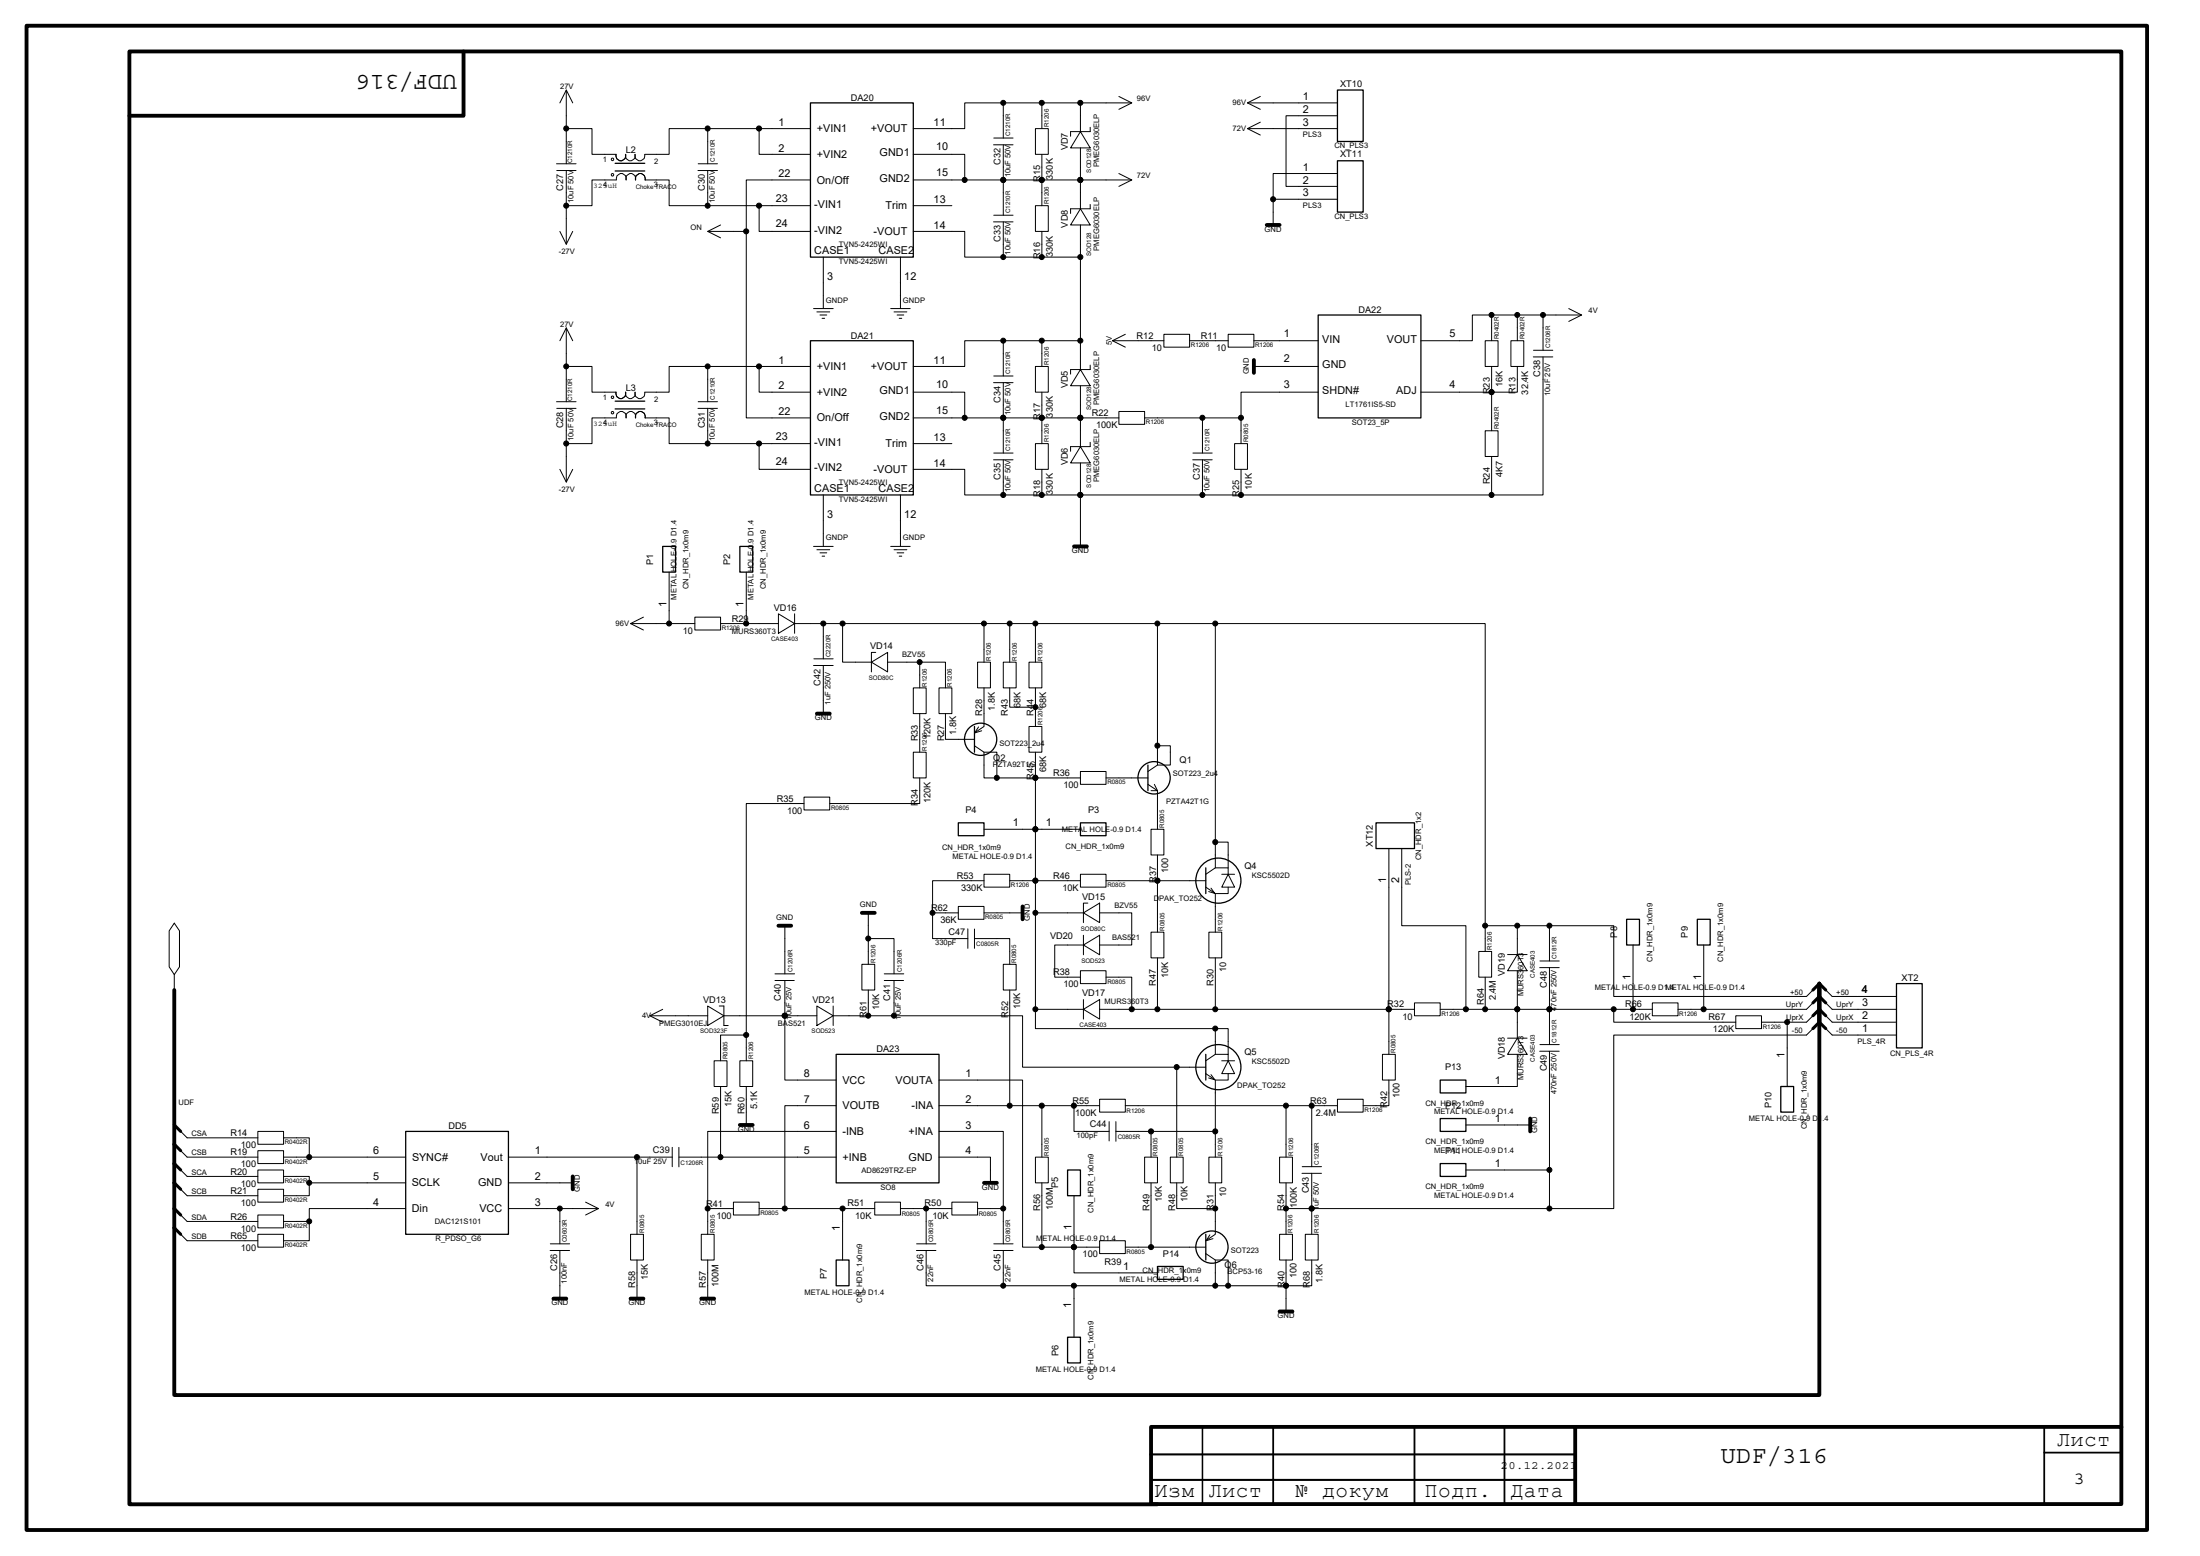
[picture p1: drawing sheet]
<svg xmlns="http://www.w3.org/2000/svg" width="420mm" height="297mm" viewBox="0 0 420 297" stroke-linecap="round" stroke-linejoin="round" font-family="sans-serif">
<g fill="none" stroke="#000" stroke-width=".19">
<path d="M106.9 19.6l1.3-2.4 1.2 2.4M108.2 17.2v7.4h4.9v4.9h4.6M191.6 19.6v6.8M199 19.6v5M206.3 19.6v5.5M213.7 18.4l2.4 1.2-2.4 1.3M216.1 19.6h-31.9v5h-9.8M238.2 19.6h17.2M240.7 18.4l-2.5 1.2 2.5 1.3M106.3 31.3h3.7M106.3 32.6h3.7M108.2 24.6v6.7"/>
<path d="M108.2 32.6v14M117.6 29.5a.97 .97 0 0 0 1 1.2 .97 .97 0 0 0 .9-1.2M117.7 34.4h-4.6v4.9h-4.9M117.7 34.4a.98 .98 0 0 1 1-1.3 .98 .98 0 0 1 .9 1.3M119.5 29.5a.97 .97 0 0 0 .9 1.2 .97 .97 0 0 0 .9-1.2M119.5 34.4a.97 .97 0 0 1 1-1.3 .97 .97 0 0 1 .9 1.3M121.3 29.5a.98 .98 0 0 0 .9 1.2 .98 .98 0 0 0 .9-1.2M121.4 34.4a.97 .97 0 0 1 .9-1.3 .97 .97 0 0 1 .9 1.3M123.2 34.4h4.6v4.9h27M133.3 32.6h3.7M133.3 31.3h3.7M135.2 24.6v6.7"/>
<path d="M135.2 32.6v6.7M145 24.6v4.9h9.8M145 39.3v4.9h9.8M154.8 34.4h-12.3v45.4h12.3M154.8 24.6h-27v4.9h-4.6M174.4 29.5h9.8v4.9M174.4 34.4h41.7M174.4 39.3h7.4M189.7 27.6h3.8M189.8 26.4h3.7M191.6 27.6v13.5M197.7 24.6h2.5v4.9h-2.5z"/>
<path d="M197.7 39.3h2.5v4.9h-2.5zM199 29.5v9.8M206.3 28.2v11.7M206.3 25.1l1.9 3.1h-3.7zM206.3 39.9l1.9 3h-3.7zM208.2 24.3v.8h-3.7v.9M208.2 39v.9h-3.7v.8M213.7 33.1l2.4 1.3-2.4 1.2M238.2 24.6h17.2M240.7 23.3l-2.5 1.3 2.5 1.2M243.2 38h12.2M255.4 22.1h-9.8v13.5h9.8"/>
<path d="M255.4 33.1h-12.2v9.8M106.9 44.2l1.3 2.4 1.2-2.4M135.2 44.2h7.3M137.6 42.9l-2.4 1.3 2.4 1.2M155.4 58.9h3.7M156 59.5h2.5M157.2 49.1v9.8M170.1 58.9h3.7M170.7 59.5h2.5M172 49.1v9.8M174.4 44.2h9.8v4.9h22.1M189.7 42.4h3.8"/>
<path d="M189.8 41.1h3.7M191.6 42.4v6.7M199 44.2v4.9M206.3 42.9v27.6M299.6 58.9l2.5 1.2-2.5 1.3M106.3 76.7h3.7M106.3 78h3.7M106.9 65l1.3-2.4 1.2 2.4M108.2 62.6v7.4h4.9v4.9h4.6M108.2 70v6.7M108.2 78v14M117.6 74.9a.97 .97 0 0 0 1 1.2 .97 .97 0 0 0 .9-1.2"/>
<path d="M117.7 79.8h-4.6v4.9h-4.9M117.7 79.8a.98 .98 0 0 1 1-1.3 .98 .98 0 0 1 .9 1.3M119.5 74.9a.97 .97 0 0 0 .9 1.2 .97 .97 0 0 0 .9-1.2M119.5 79.8a.97 .97 0 0 1 1-1.3 .97 .97 0 0 1 .9 1.3M121.3 74.9a.98 .98 0 0 0 .9 1.2 .98 .98 0 0 0 .9-1.2M121.4 79.8a.97 .97 0 0 1 .9-1.3 .97 .97 0 0 1 .9 1.3M123.2 79.8h4.6v4.9h27M133.3 78h3.7M133.3 76.7h3.7M135.2 70v6.7M135.2 78v6.7M145 70v4.9h9.8"/>
<path d="M154.8 70h-27v4.9h-4.6M156.6 60.1h1.3M157 60.8h.5M171.3 60.1h1.3M171.7 60.8h.5M174.4 74.9h9.8v4.9M174.4 79.8h39.3M189.7 73h3.8M189.8 71.8h3.7M191.6 73v13.5M191.6 65v6.8M197.7 70h2.5v4.9h-2.5z"/>
<path d="M199 74.9v9.8M199 65v5M206.3 73.6v11.7M206.3 65h-22.1v5h-9.8M206.3 70.5l1.9 3.1h-3.7zM208.2 69.7v.8h-3.7v.9M212.5 65h9.8M213.7 78.5h4.9v2.5h-4.9zM214.9 63.8l-2.4 1.2 2.4 1.3M222.3 63.8h4.9v2.5h-4.9zM227.2 65h7.4M229.6 79.8v6.7"/>
<path d="M234.6 63.8h4.9v2.5h-4.9zM237 79.8h-18.4M239.5 70h12.2M239.5 65h12.2M251.7 74.9h-14.7v9.8M283.6 65h2.5v5h-2.5zM284.9 70v12.2M284.9 60.1v4.9M288.6 65h2.4v5h-2.4zM289.8 70v4.9h-18.4M289.8 60.1v4.9M292.8 68.1h3.8"/>
<path d="M292.9 66.9h3.7M294.7 68.1v26.4h-110.5v-4.9h-9.8M294.7 60.1v6.8M302.1 60.1h-20.9v4.9h-9.8M106.9 89.6l1.3 2.4 1.2-2.4M145 84.7v4.9h9.8M157.2 94.5v9.8M172 94.5v9.8M174.4 84.7h7.4M189.7 87.8h3.8M189.8 86.5h3.7M191.6 87.8v6.7"/>
<path d="M197.7 84.7h2.5v4.9h-2.5zM199 89.6v4.9M206.3 88.4v15.9M206.3 85.3l1.9 3.1h-3.7zM208.2 84.4v.9h-3.7v.8M227.8 87.8h3.7M227.8 86.5h3.7M229.6 87.8v6.7M235.8 84.7h2.4v4.9h-2.4zM237 89.6v4.9M283.6 82.2h2.5v4.9h-2.5zM284.9 87.1v7.4"/>
<path d="M120.4 119h12.3M122.9 117.8l-2.5 1.2 2.5 1.3M127.8 109.2v9.8M132.7 117.8h4.9v2.5h-4.9zM137.6 119h11.1M142.5 109.2v9.8M148.7 117.2l3.1 1.8-3.1 1.9zM151.8 119h131.8v62.6M151.8 117.2v3.7M155.4 104.3h3.7M156 104.9h2.5M156.6 105.5h1.3"/>
<path d="M157 106.2h.5M157.2 119v6.8M160.9 119v7.4h5.5M170.1 104.3h3.7M170.7 104.9h2.5M171.3 105.5h1.3M171.7 106.2h.5M187.9 119v7.4M192.8 119v7.4M197.7 119v7.4M221.1 119v27l-1.9 1.3M232.1 119v46.7l-1.8 1.2"/>
<path d="M155.4 127h3.7M155.4 125.8h3.7M157.2 127v9.2M166.4 126.4l3.1-1.9v3.8zM167.2 124.5h-.8v3.8M169.5 126.4h11.1v4.9M174.4 131.3h2.5v4.9h-2.5zM175.7 126.4v4.9M175.7 136.2v7.4M179.3 131.3h2.5v4.9h-2.5zM180.6 136.2v4.9h5.5M186.7 126.4h2.5v4.9h-2.5z"/>
<path d="M186.9 138.8l-.8 1.1 1.4-.4M187.9 131.3v7.4l-1.8 1.2M191.6 126.4h2.5v4.9h-2.5zM192.8 131.3v3.7h4.9M196.5 126.4h2.5v4.9h-2.5zM196.5 138.7h2.5v4.9h-2.5zM197.7 131.3v7.4M153.6 152.2h4.9v2.4h-4.9zM153.6 153.4h-11.1v49.1M174.4 143.6h2.5v4.9h-2.5zM175.7 148.5v4.9h-17.2M186.1 142.4l1.8 1.2v4.9h18.4"/>
<path d="M187.9 143.6h2.5v4.9M187.9 158.3h18.4M197.7 143.6v52.8h36.9v4.9M206.3 147.3h4.9v2.4h-4.9zM211.2 148.5h8M219.2 149.7l1.9 1.2v7.4M219.8 158.3h2.5v4.9h-2.5zM220.5 149.7l.6 1.2h-1.3M221.1 142.4h2.4v1.2v2.4h-2.4M33.3 176.2l1 1.5v6.9l-1 1.5-1-1.5v-6.9zM149.9 176.7v9.2M165.8 174.3v9.8"/>
<path d="M165.8 179.2h4.9v6.7M178.1 174.3h4.9M183 173h4.9v2.5h-4.9zM184.8 177.3v3.7M186.1 179.2h6.7v4.9M186.1 177.4v3.6M187.9 168.1h-9.8v11.1h6.7M187.9 166.9h4.9v2.5h-4.9zM187.9 174.3h7.4M192.8 168.1h13.5M206.3 166.9h4.9v2.5h-4.9zM206.9 174.3h-9.2"/>
<path d="M206.9 178.5v3.8M206.9 174.3l3.1-1.9v3.7zM207.8 172.4h-.9v3.7M210 174.3h6.1v6.1h-6.1M211.2 168.1h19.1M219.8 177.9h2.5v5h-2.5zM221.1 163.2v14.7M230.3 169.4l1.8 1.2v7.3M230.9 177.9h2.4v5h-2.4zM231.3 169.5l.7 1-1.2-.3M232.1 165.7h2.5v1.2M232.1 160.8h2.5v4.9"/>
<path d="M233.3 166.9h2.5M234.6 169.4v1.2h-2.5M234.6 166.9l1.2 2.5h-2.5zM265.2 162v39.3M267.7 162v14.7h12.3v16M283.6 176.7h24.6v13.5h36.8l1.2-1.2M289.8 176.7v5.5M295.9 176.7v6.8M33.3 186.1v2.9M124.1 193.9h11.1M126.6 192.7l-2.5 1.2 2.5 1.2M135.2 192l3 1.9-3 1.9z"/>
<path d="M137.4 192h.8v3.8h.9M138.2 193.9h17.8M142.5 197.6h-4.9v4.9M148 185.9h3.8M148 187.2h3.7M149.9 187.2v19h9.8M156 192l3.1 1.9-3.1 1.9zM159.1 193.9h36.2v9.8h35M159.1 192v3.8M164.6 184.1h2.5v4.9h-2.5zM165.8 189v4.9M168.9 185.9h3.7"/>
<path d="M168.9 187.2h3.7M170.7 187.2v6.7M191.6 184.1h2.5v4.9h-2.5zM192.8 189v22.1M197.7 192.7h9.2M206.3 185.3h4.9v2.5h-4.9zM206.9 180.4h-5.5v6.1h4.9M206.9 190.8v3.7M206.9 180.4l3.1-1.9v3.8zM206.9 192.7l3.1-1.9v3.7zM210 192.7h60.1M211.2 186.5h4.9v6.2"/>
<path d="M221.1 182.9v9.8M232.1 196.4v4.9l-1.8 1.2M232.1 182.9v9.8M270.1 191.5h4.9v2.4h-4.9zM275 192.7h40.6M282.4 181.6h2.5v4.9h-2.5zM283.6 186.5v6.2M287.9 198.2h3.7M287.9 182.2h3.7M289.8 198.2l1.8 3.1h-3.7zM289.8 182.2l1.8 3.1h-3.7zM289.8 185.3v12.9"/>
<path d="M294.1 184.7h3.7M294.1 183.5h3.7M294.1 199.4h3.7M295.9 184.7v14.7M308.2 192.7v2.4h23.3M311.9 180.4v12.3M315.6 191.5h4.9v2.4h-4.9zM325.4 180.4v12.3M331.5 193.9h4.9v2.5h-4.9zM341.3 195.1v12.3M346.2 196.4l-1.2 1.2h-36.8v33.1h-62.6M346.2 191.5l-1.2 1.2h-24.5"/>
<path d="M346.2 193.9l-1.2 1.2h-8.6M348.7 191.5l1.2 1.2h12.3M348.7 193.9l1.2 1.2h12.3M348.7 189l1.2 1.2h12.3M348.7 196.4l1.2 1.2h12.3M34.5 219.7l1.2 1.2h13.5M34.5 216l1.2 1.2h13.5M49.2 216h5v2.4h-5zM49.2 219.7h5v2.4h-5zM54.2 217.2h4.9v3.7h18.4M128.4 219v3.7M129.7 219v3.8"/>
<path d="M136.4 202.5h2.4v4.9h-2.4zM137.6 207.4v13.5M141.3 202.5h2.5v4.9h-2.5zM142.5 207.4v7.4M159.7 216h-24.5v19.6M159.7 211.1h-9.8v19.6M179.3 206.2h16v31.9h14.7M179.3 216h12.3v21.4M179.3 211.1h30.7M199 211.1v9.8M205.1 211.1v4.9h6.7M210 209.8h4.9v2.5h-4.9z"/>
<path d="M211.8 214.1v3.7M213.1 214.1v3.8M214.9 211.1h35.6M219.8 216v4.9M224.7 203.7v17.2M230.3 205l1.8 1.2v14.7M231.3 205.1l.7 1-1.2-.3M232.1 201.3h2.5v1.2M232.1 216h-19M233.3 202.5h2.5M234.6 205v1.2h-2.5M234.6 202.5l1.2 2.5h-2.5z"/>
<path d="M245.6 211.1v9.8M255.4 211.1h-4.9v11.6M255.4 209.8h4.9v2.5h-4.9zM264 201.3h2.5v4.9h-2.5zM265.2 206.2v4.9h-4.9M280 214.8h12.2M289.8 201.3v6.1h-9.8M294.1 200.7h3.7M295.9 200.7v30M34.5 223.4l1.2 1.2h13.5M34.5 227l1.2 1.3h13.5M34.5 231.9l1.2 1.3h13.5"/>
<path d="M34.5 235.6l1.2 1.3h13.5M49.2 223.4h5v2.4h-5zM49.2 227h5v2.5h-5zM49.2 231.9h5v2.5h-5zM49.2 235.6h5v2.5h-5zM54.2 224.6h4.9v3.7h-4.9M54.2 220.9h4.9M59.1 225.8h18.4M59.1 233.2h-4.9M77.5 230.7h-18.4v6.2h-4.9M97.1 230.7h17.2M97.1 220.9h31.3"/>
<path d="M97.1 225.8h12.3M105.1 238.7h3.7M105.1 237.4h3.7M106.9 238.7v9.2M106.9 230.7v6.7M111.8 229.5l2.5 1.2-2.5 1.2M120.4 235.6h2.5v4.9h-2.5zM121.7 220.9v14.7M133.9 235.6h2.5v4.9h-2.5zM135.2 230.7h4.9M140.1 229.5h4.9v2.4h-4.9zM145 230.7h22.1"/>
<path d="M159.7 220.9h-30M160.9 230.7v9.8M167.1 229.5h4.9v2.4h-4.9zM172 230.7h9.8M175 238.7h3.7M175.1 237.4h3.6M176.9 238.7v6.7h73.6v-4.9M176.9 230.7v6.7M179.3 220.9h9.9v4.9M181.8 229.5h4.9v2.4h-4.9zM186.7 230.7h4.9M189.7 238.7h3.8"/>
<path d="M189.8 237.4h3.7M191.6 238.7v6.7M197.7 220.9h2.5v4.9h-2.5zM199 225.8v12.3M205.1 228.3v14.7h16M210 236.9h4.9v2.4h-4.9zM214.9 238.1h15.4M218.6 220.9h2.5v4.9h-2.5zM219.8 225.8v12.3M223.5 220.9h2.5v4.9h-2.5zM224.7 225.8v4.9h7.4M230.3 239.3l1.8 1.2v4.9"/>
<path d="M230.9 220.9h2.4v4.9h-2.4zM231.1 235.7l-.8 1.2 1.4-.4M232.1 225.8v9.8l-1.8 1.3M244.4 235.6h2.4v4.9h-2.4zM244.4 220.9h2.4v4.9h-2.4zM245.6 225.8v9.8M248.7 224h3.7M248.7 222.7h3.7M249.3 235.6h2.4v4.9h-2.4zM250.5 224v11.6M280 223.4h15.9M121.7 240.5v7.4"/>
<path d="M135.2 240.5v7.4M205.1 245.4v9.9M232.1 240.5h2.5v4.9M245.6 240.5v9.9"/>
<circle cx="117" cy="30.4" r=".24"/>
<circle cx="117" cy="33.4" r=".24"/>
<circle cx="117" cy="78.8" r=".23"/>
<circle cx="117" cy="75.8" r=".23"/>
</g>
<g fill="#000" stroke="#000" stroke-width=".19">
<circle cx="191.6" cy="19.6" r=".48"/>
<circle cx="199" cy="19.6" r=".48"/>
<circle cx="206.3" cy="19.6" r=".48"/>
<circle cx="108.1" cy="24.5" r=".48"/>
<circle cx="108.1" cy="39.3" r=".48"/>
<circle cx="135.1" cy="24.5" r=".48"/>
<circle cx="135.1" cy="39.3" r=".48"/>
<circle cx="145" cy="24.5" r=".49"/>
<circle cx="145" cy="39.3" r=".49"/>
<circle cx="184.2" cy="34.4" r=".48"/>
<circle cx="191.6" cy="34.4" r=".48"/>
<circle cx="199" cy="34.4" r=".49"/>
<circle cx="206.3" cy="34.4" r=".49"/>
<circle cx="243.1" cy="38" r=".48"/>
<circle cx="142.5" cy="44.2" r=".48"/>
<circle cx="191.6" cy="49.1" r=".48"/>
<circle cx="199" cy="49.1" r=".48"/>
<circle cx="206.3" cy="49.1" r=".48"/>
<circle cx="108.1" cy="69.9" r=".48"/>
<circle cx="135.1" cy="69.9" r=".48"/>
<circle cx="145" cy="69.9" r=".48"/>
<circle cx="184.2" cy="79.8" r=".48"/>
<circle cx="191.6" cy="79.8" r=".48"/>
<circle cx="191.6" cy="65" r=".48"/>
<circle cx="199" cy="79.8" r=".49"/>
<circle cx="199" cy="65" r=".48"/>
<circle cx="206.3" cy="79.8" r=".49"/>
<circle cx="206.3" cy="65" r=".48"/>
<circle cx="229.6" cy="79.8" r=".48"/>
<circle cx="237" cy="79.8" r=".48"/>
<circle cx="284.9" cy="60.1" r=".48"/>
<circle cx="284.9" cy="74.9" r=".48"/>
<circle cx="289.8" cy="60.1" r=".48"/>
<circle cx="294.7" cy="60.1" r=".48"/>
<circle cx="108.1" cy="84.7" r=".48"/>
<circle cx="135.1" cy="84.7" r=".48"/>
<circle cx="145" cy="84.7" r=".49"/>
<circle cx="191.6" cy="94.5" r=".48"/>
<circle cx="199" cy="94.5" r=".49"/>
<circle cx="206.3" cy="94.5" r=".49"/>
<circle cx="229.6" cy="94.5" r=".48"/>
<circle cx="237" cy="94.5" r=".48"/>
<circle cx="284.9" cy="94.5" r=".48"/>
<circle cx="127.8" cy="119" r=".48"/>
<circle cx="142.5" cy="119" r=".48"/>
<circle cx="157.2" cy="119" r=".48"/>
<circle cx="160.9" cy="119" r=".48"/>
<circle cx="187.9" cy="119" r=".48"/>
<circle cx="192.8" cy="119" r=".48"/>
<circle cx="197.7" cy="119" r=".48"/>
<circle cx="221" cy="119" r=".48"/>
<circle cx="232.1" cy="119" r=".48"/>
<circle cx="175.6" cy="126.4" r=".48"/>
<circle cx="197.7" cy="135" r=".48"/>
<circle cx="190.4" cy="148.5" r=".48"/>
<circle cx="197.7" cy="158.3" r=".48"/>
<circle cx="197.7" cy="148.5" r=".48"/>
<circle cx="221" cy="142.3" r=".48"/>
<circle cx="165.8" cy="179.2" r=".48"/>
<circle cx="178.1" cy="174.3" r=".48"/>
<circle cx="197.7" cy="174.3" r=".48"/>
<circle cx="197.7" cy="168.1" r=".48"/>
<circle cx="221" cy="168.1" r=".48"/>
<circle cx="232.1" cy="160.8" r=".48"/>
<circle cx="283.6" cy="176.7" r=".48"/>
<circle cx="289.8" cy="176.7" r=".48"/>
<circle cx="295.9" cy="176.7" r=".48"/>
<circle cx="142.5" cy="197.6" r=".48"/>
<circle cx="149.9" cy="193.9" r=".48"/>
<circle cx="165.8" cy="193.9" r=".48"/>
<circle cx="170.7" cy="193.9" r=".48"/>
<circle cx="197.7" cy="192.7" r=".48"/>
<circle cx="216.1" cy="192.7" r=".48"/>
<circle cx="221" cy="192.7" r=".48"/>
<circle cx="232.1" cy="196.3" r=".48"/>
<circle cx="232.1" cy="192.7" r=".48"/>
<circle cx="265.2" cy="192.7" r=".48"/>
<circle cx="280" cy="192.7" r=".48"/>
<circle cx="283.6" cy="192.7" r=".48"/>
<circle cx="289.8" cy="192.7" r=".48"/>
<circle cx="295.9" cy="192.7" r=".48"/>
<circle cx="308.2" cy="192.7" r=".48"/>
<circle cx="311.9" cy="192.7" r=".48"/>
<circle cx="325.4" cy="192.7" r=".48"/>
<circle cx="341.3" cy="195.1" r=".48"/>
<circle cx="192.8" cy="211.1" r=".48"/>
<circle cx="199" cy="211.1" r=".49"/>
<circle cx="205.1" cy="211.1" r=".49"/>
<circle cx="219.8" cy="216" r=".49"/>
<circle cx="224.7" cy="203.7" r=".48"/>
<circle cx="232.1" cy="216" r=".48"/>
<circle cx="245.6" cy="211.1" r=".48"/>
<circle cx="250.5" cy="211.1" r=".48"/>
<circle cx="59" cy="220.9" r=".48"/>
<circle cx="59.1" cy="233.2" r=".48"/>
<circle cx="59.1" cy="225.8" r=".48"/>
<circle cx="106.9" cy="230.7" r=".48"/>
<circle cx="121.6" cy="220.9" r=".48"/>
<circle cx="135.1" cy="230.7" r=".48"/>
<circle cx="137.6" cy="220.9" r=".48"/>
<circle cx="149.9" cy="230.7" r=".48"/>
<circle cx="160.9" cy="230.7" r=".48"/>
<circle cx="176.9" cy="230.7" r=".48"/>
<circle cx="191.6" cy="230.7" r=".48"/>
<circle cx="199" cy="238.1" r=".48"/>
<circle cx="205.1" cy="238.1" r=".48"/>
<circle cx="219.8" cy="238.1" r=".48"/>
<circle cx="232.1" cy="230.7" r=".48"/>
<circle cx="245.6" cy="230.7" r=".48"/>
<circle cx="250.5" cy="230.7" r=".48"/>
<circle cx="295.9" cy="230.7" r=".48"/>
<circle cx="295.9" cy="223.3" r=".48"/>
<circle cx="191.6" cy="245.4" r=".48"/>
<circle cx="205.1" cy="245.4" r=".48"/>
<circle cx="232.1" cy="245.4" r=".48"/>
<circle cx="234.5" cy="245.4" r=".48"/>
<circle cx="245.6" cy="245.4" r=".48"/>
</g>
<g fill="none" stroke="#000" stroke-width=".74">
<path d="M5.1 4.9h405v287.2h-405zM88.5 9.8v12.3h-63.8M241.9 42.9h2.5M239.5 68.7v2.5M205.1 104.3h2.5M156 136.2h2.5M148.7 176.7h2.4M164.6 174.3h2.5M195.3 173v2.5M33.3 189v77.3h314.2v-78.5v7.3M141.3 214.8h2.5M292.2 213.5v2.5"/>
<path d="M109.4 224.6v2.4M187.9 225.8h2.5M105.7 247.9h2.5M120.4 247.9h2.5M133.9 247.9h2.5M244.4 250.4h2.4M219.8 272.4h185.3v14.7h-185.3zM300.8 272.4v14.7M405.1 272.4v-262.6h-380.4v277.4h196.4"/>
</g>
<path d="M219.7 277.6h81M219.8 282.5h81" fill="none" stroke="#000" stroke-width=".39"/>
<path d="M229.6 272.3v14.7" fill="none" stroke="#000" stroke-width=".29"/>
<path d="M243.2 272.4v14.8M270.1 272.4v14.8M287.3 272.4v14.8M390.4 272.4v14.8M390.4 277.3h14.7" fill="none" stroke="#000" stroke-width=".34"/>
<g fill="none" stroke="#000" stroke-width=".25">
<path d="M154.8 19.6h19.6v29.5h-19.6zM255.4 17.2h4.9v9.8h-4.9zM117.5 32.6h5.6M117.5 31.2h5.6M255.4 30.7h4.9v9.8h-4.9zM117.5 78.1h5.6M117.5 76.6h5.6M154.8 65h19.6v29.5h-19.6zM251.7 60.1h19.7v19.7h-19.7zM126.6 104.3h2.4v4.9h-2.4zM141.3 104.3h2.5v4.9h-2.5zM186.1 138.7v4.9"/>
<path d="M183 157.1h4.9v2.4h-4.9zM206.3 157.1h4.9v2.4h-4.9zM219.2 146v4.9M262.8 157.1h7.3v4.9h-7.3zM230.3 165.7v4.9M310.7 175.5h2.4v4.9h-2.4zM324.2 175.5h2.4v4.9h-2.4zM362.2 187.8h4.9v12.2h-4.9zM77.5 216h19.6v19.6h-19.6zM159.7 201.3h19.6v24.5h-19.6zM230.3 201.3v4.9M275 213.5h5v2.5h-5z"/>
<path d="M275 206.2h5v2.4h-5zM340.1 207.4h2.5v4.9h-2.5zM203.9 223.4h2.4v4.9h-2.4zM230.3 235.6v4.9M275 222.1h5v2.5h-5zM159.7 240.5h2.4v4.9h-2.4zM203.9 255.3h2.4v4.9h-2.4zM221.1 241.8h4.9v2.4h-4.9z"/>
<circle cx="187.3" cy="141.1" r="3.1"/>
<circle cx="220.4" cy="148.5" r="3.1"/>
<circle cx="232.7" cy="168.1" r="4.3"/>
<circle cx="232.7" cy="203.7" r="4.3"/>
<circle cx="231.5" cy="238.1" r="3.1"/>
</g>
<path d="M346.2 196.4l1.3-1.3 1.2 1.3M346.2 189l1.3-1.2 1.2 1.2M346.2 191.5l1.3-1.3 1.2 1.3M346.2 193.9l1.3-1.2 1.2 1.2M33.3 214.8l1.2 1.2M33.3 218.4l1.2 1.3M33.3 222.1l1.2 1.3M33.3 225.8l1.2 1.2M33.3 230.7l1.2 1.2M33.3 234.4l1.2 1.2" fill="none" stroke="#000" stroke-width=".59"/>
<g font-size="4.6">
<text x="87.3" y="14.4" transform="rotate(180 87.3 14.4)">UDF/316</text>
<text x="328.7" y="279.2">UDF/316</text>
</g>
<g font-size="4">
<text x="392.9" y="276">Лист</text>
<text x="220.6" y="285.8">Изм Лист</text>
<text x="247.4" y="285.8">№ докум</text>
<text x="272.1" y="285.8">Подп.</text>
<text x="288.5" y="285.8">Дата</text>
</g>
<text font-size="3.5" x="396.1" y="283.3">3</text>
<text font-size="2.3" x="286.6" y="280.5">20.12.2021</text>
<g font-size="2.1">
<text x="248.8" y="19.1">1</text>
<text x="248.8" y="21.5">2</text>
<text x="248.8" y="24">3</text>
<text x="148.7" y="28.9">2</text>
<text x="148.7" y="24">1</text>
<text x="156" y="25.2">+VIN1</text>
<text x="166.3" y="25.2">+VOUT</text>
<text x="168" y="29.9">GND1</text>
<text x="178.3" y="24">11</text>
<text x="178.8" y="28.7">10</text>
<text x="148.7" y="33.8">22</text>
<text x="156" y="30.1">+VIN2</text>
<text x="156" y="35">On/Off</text>
<text x="168" y="34.8">GND2</text>
<text x="178.8" y="33.6">15</text>
<text x="248.8" y="32.6">1</text>
<text x="248.8" y="35">2</text>
<text x="148.2" y="38.5">23</text>
<text x="155.5" y="39.7">-VIN1</text>
<text x="169.1" y="39.9">Trim</text>
<text x="178.3" y="38.8">13</text>
<text x="248.8" y="37.5">3</text>
<text x="148.2" y="43.4">24</text>
<text x="155.5" y="44.6">-VIN2</text>
<text x="166.8" y="44.9">-VOUT</text>
<text x="178.3" y="43.7">14</text>
<text x="155.5" y="48.6">CASE1</text>
<text x="158" y="53.5">3</text>
<text x="167.8" y="48.6">CASE2</text>
<text x="172.7" y="53.5">12</text>
<text x="245.2" y="64.2">1</text>
<text x="252.5" y="65.4">VIN</text>
<text x="264.9" y="65.4">VOUT</text>
<text x="276.8" y="64.2">5</text>
<text x="148.7" y="69.4">1</text>
<text x="156" y="70.6">+VIN1</text>
<text x="166.3" y="70.6">+VOUT</text>
<text x="178.3" y="69.4">11</text>
<text x="245.2" y="69.2">2</text>
<text x="252.5" y="70.3">GND</text>
<text x="148.7" y="74.3">2</text>
<text x="156" y="75.5">+VIN2</text>
<text x="168" y="75.3">GND1</text>
<text x="178.8" y="74.1">10</text>
<text x="245.2" y="74.1">3</text>
<text x="252.5" y="75.2">SHDN#</text>
<text x="266.7" y="75.2">ADJ</text>
<text x="276.8" y="74.1">4</text>
<text x="148.2" y="83.9">23</text>
<text x="148.7" y="79.2">22</text>
<text x="156" y="80.4">On/Off</text>
<text x="168" y="80.2">GND2</text>
<text x="178.8" y="79">15</text>
<text x="148.2" y="88.8">24</text>
<text x="155.5" y="85.1">-VIN1</text>
<text x="169.1" y="85.3">Trim</text>
<text x="178.3" y="84.2">13</text>
<text x="178.3" y="89.1">14</text>
<text x="155.5" y="94">CASE1</text>
<text x="155.5" y="90">-VIN2</text>
<text x="166.8" y="90.3">-VOUT</text>
<text x="167.8" y="94">CASE2</text>
<text x="158" y="98.9">3</text>
<text x="172.7" y="98.9">12</text>
<text x="127.3" y="115.8" transform="rotate(-90 127.3 115.8)">1</text>
<text x="142" y="115.8" transform="rotate(-90 142 115.8)">1</text>
<text x="193.4" y="157.7">1</text>
<text x="199.8" y="157.8">1</text>
<text x="264.7" y="168.6" transform="rotate(-90 264.7 168.6)">1</text>
<text x="267.2" y="168.6" transform="rotate(-90 267.2 168.6)">2</text>
<text x="311.4" y="187" transform="rotate(-90 311.4 187)">1</text>
<text x="324.9" y="187" transform="rotate(-90 324.9 187)">1</text>
<text x="355.6" y="189.6">4</text>
<text x="355.6" y="192.1">3</text>
<text x="355.6" y="194.5">2</text>
<text x="355.6" y="197">1</text>
<text x="340.8" y="201.9" transform="rotate(-90 340.8 201.9)">1</text>
<text x="153.5" y="205.7">8</text>
<text x="160.9" y="206.8">VCC</text>
<text x="171" y="206.8">VOUTA</text>
<text x="184.4" y="205.7">1</text>
<text x="285.5" y="206.8">1</text>
<text x="153.5" y="210.6">7</text>
<text x="153.5" y="215.5">6</text>
<text x="160.9" y="211.8">VOUTB</text>
<text x="174.1" y="211.8">-INA</text>
<text x="184.4" y="210.6">2</text>
<text x="184.4" y="215.5">3</text>
<text x="285.5" y="214.2">1</text>
<text x="71.3" y="220.4">6</text>
<text x="78.7" y="221.6">SYNC#</text>
<text x="91.8" y="221.6">Vout</text>
<text x="102.2" y="220.4">1</text>
<text x="153.5" y="220.4">5</text>
<text x="160.9" y="216.7">-INB</text>
<text x="160.9" y="221.6">+INB</text>
<text x="173.5" y="216.7">+INA</text>
<text x="173.5" y="221.6">GND</text>
<text x="184.4" y="220.4">4</text>
<text x="71.3" y="225.3">5</text>
<text x="78.6" y="226.5">SCLK</text>
<text x="91.3" y="226.5">GND</text>
<text x="102.2" y="225.3">2</text>
<text x="285.5" y="222.8">1</text>
<text x="71.3" y="230.2">4</text>
<text x="78.6" y="231.4">Din</text>
<text x="91.6" y="231.4">VCC</text>
<text x="102.2" y="230.2">3</text>
<text x="160.4" y="235" transform="rotate(-90 160.4 235)">1</text>
<text x="204.6" y="234.8" transform="rotate(-90 204.6 234.8)">1</text>
<text x="214.5" y="242.4">1</text>
<text x="204.6" y="249.8" transform="rotate(-90 204.6 249.8)">1</text>
</g>
<g font-size="1.8">
<text x="255.9" y="16.5">XT10</text>
<text x="162.5" y="19.2">DA20</text>
<text x="119.5" y="29.3">L2</text>
<text x="203.9" y="28.7" transform="rotate(-90 203.9 28.7)">VD7</text>
<text x="191.1" y="31.5" transform="rotate(-90 191.1 31.5)">C32</text>
<text x="198.6" y="34.8" transform="rotate(-90 198.6 34.8)">R15</text>
<text x="201.1" y="34.3" transform="rotate(-90 201.1 34.3)">330K</text>
<text x="255.9" y="30">XT11</text>
<text x="107.6" y="36.4" transform="rotate(-90 107.6 36.4)">C27</text>
<text x="134.6" y="36.4" transform="rotate(-90 134.6 36.4)">C30</text>
<text x="191.1" y="46.2" transform="rotate(-90 191.1 46.2)">C33</text>
<text x="203.9" y="43.4" transform="rotate(-90 203.9 43.4)">VD8</text>
<text x="198.6" y="49.5" transform="rotate(-90 198.6 49.5)">R16</text>
<text x="201.1" y="49" transform="rotate(-90 201.1 49)">330K</text>
<text x="259.4" y="59.7">DA22</text>
<text x="162.5" y="64.6">DA21</text>
<text x="217.1" y="64.7">R12</text>
<text x="229.4" y="64.7">R11</text>
<text x="220" y="67">10</text>
<text x="232.3" y="67">10</text>
<text x="294.2" y="72" transform="rotate(-90 294.2 72)">C38</text>
<text x="119.5" y="74.7">L3</text>
<text x="191.1" y="76.9" transform="rotate(-90 191.1 76.9)">C34</text>
<text x="203.9" y="74.1" transform="rotate(-90 203.9 74.1)">VD5</text>
<text x="284.5" y="75.2" transform="rotate(-90 284.5 75.2)">R23</text>
<text x="286.9" y="73.8" transform="rotate(-90 286.9 73.8)">16K</text>
<text x="289.4" y="75.2" transform="rotate(-90 289.4 75.2)">R13</text>
<text x="291.9" y="75.3" transform="rotate(-90 291.9 75.3)">32.4K</text>
<text x="107.6" y="81.8" transform="rotate(-90 107.6 81.8)">C28</text>
<text x="134.6" y="81.8" transform="rotate(-90 134.6 81.8)">C31</text>
<text x="198.6" y="80.2" transform="rotate(-90 198.6 80.2)">R17</text>
<text x="201.1" y="79.7" transform="rotate(-90 201.1 79.7)">330K</text>
<text x="208.5" y="79.4">R22</text>
<text x="209.3" y="81.7">100K</text>
<text x="203.9" y="88.9" transform="rotate(-90 203.9 88.9)">VD6</text>
<text x="191.1" y="91.6" transform="rotate(-90 191.1 91.6)">C35</text>
<text x="198.6" y="94.9" transform="rotate(-90 198.6 94.9)">R18</text>
<text x="201.1" y="94.4" transform="rotate(-90 201.1 94.4)">330K</text>
<text x="229.1" y="91.6" transform="rotate(-90 229.1 91.6)">C37</text>
<text x="236.7" y="94.9" transform="rotate(-90 236.7 94.9)">R25</text>
<text x="239.1" y="93.5" transform="rotate(-90 239.1 93.5)">10K</text>
<text x="284.5" y="92.4" transform="rotate(-90 284.5 92.4)">R24</text>
<text x="286.9" y="91" transform="rotate(-90 286.9 91)">4K7</text>
<text x="124.8" y="107.8" transform="rotate(-90 124.8 107.8)">P1</text>
<text x="139.5" y="107.8" transform="rotate(-90 139.5 107.8)">P2</text>
<text x="139.8" y="118.7">R29</text>
<text x="147.8" y="116.6">VD16</text>
<text x="130.4" y="121">10</text>
<text x="166.2" y="124">VD14</text>
<text x="156.7" y="130.9" transform="rotate(-90 156.7 130.9)">C42</text>
<text x="187.6" y="136.6" transform="rotate(-90 187.6 136.6)">R28</text>
<text x="190" y="135.7" transform="rotate(-90 190 135.7)">1.8K</text>
<text x="192.5" y="136.6" transform="rotate(-90 192.5 136.6)">R43</text>
<text x="194.9" y="135.2" transform="rotate(-90 194.9 135.2)">68K</text>
<text x="197.4" y="136.6" transform="rotate(-90 197.4 136.6)">R44</text>
<text x="199.8" y="135.2" transform="rotate(-90 199.8 135.2)">68K</text>
<text x="175.3" y="141.5" transform="rotate(-90 175.3 141.5)">R33</text>
<text x="177.7" y="141.1" transform="rotate(-90 177.7 141.1)">120K</text>
<text x="180.3" y="141.5" transform="rotate(-90 180.3 141.5)">R27</text>
<text x="182.6" y="140.3" transform="rotate(-90 182.6 140.3)">1.8K</text>
<text x="189.7" y="145.2">Q2</text>
<text x="197.4" y="148.9" transform="rotate(-90 197.4 148.9)">R45</text>
<text x="199.8" y="147.5" transform="rotate(-90 199.8 147.5)">68K</text>
<text x="201.1" y="148.1">R36</text>
<text x="225.3" y="145.6">Q1</text>
<text x="148.4" y="153.1">R35</text>
<text x="150.3" y="155.4">100</text>
<text x="175.3" y="153.8" transform="rotate(-90 175.3 153.8)">R34</text>
<text x="177.7" y="153.4" transform="rotate(-90 177.7 153.4)">120K</text>
<text x="184.4" y="155.3">P4</text>
<text x="203.1" y="150.5">100</text>
<text x="207.8" y="155.2">P3</text>
<text x="262.2" y="161.6" transform="rotate(-90 262.2 161.6)">XT12</text>
<text x="182.7" y="167.8">R53</text>
<text x="201.1" y="167.8">R46</text>
<text x="223.1" y="166.6" transform="rotate(-90 223.1 166.6)">100</text>
<text x="237.6" y="165.9">Q4</text>
<text x="177.8" y="173.9">R62</text>
<text x="183.5" y="170.1">330K</text>
<text x="202.9" y="170.1">10K</text>
<text x="206.7" y="171.8">VD15</text>
<text x="220.8" y="168.5" transform="rotate(-90 220.8 168.5)">R37</text>
<text x="179.6" y="176.2">36K</text>
<text x="181.2" y="178.6">C47</text>
<text x="200.5" y="179.2">VD20</text>
<text x="308.8" y="179" transform="rotate(-90 308.8 179)">P8</text>
<text x="322.3" y="179" transform="rotate(-90 322.3 179)">P9</text>
<text x="234.2" y="185.6" transform="rotate(-90 234.2 185.6)">10</text>
<text x="134.3" y="191.5">VD13</text>
<text x="149.1" y="191" transform="rotate(-90 149.1 191)">C40</text>
<text x="155.1" y="191.5">VD21</text>
<text x="170" y="191" transform="rotate(-90 170 191)">C41</text>
<text x="201.1" y="186.2">R38</text>
<text x="203.1" y="188.5">100</text>
<text x="206.7" y="190.2">VD17</text>
<text x="220.7" y="188.2" transform="rotate(-90 220.7 188.2)">R47</text>
<text x="223.1" y="186.7" transform="rotate(-90 223.1 186.7)">10K</text>
<text x="231.8" y="188.2" transform="rotate(-90 231.8 188.2)">R30</text>
<text x="283.4" y="191.8" transform="rotate(-90 283.4 191.8)">R64</text>
<text x="285.7" y="191" transform="rotate(-90 285.7 191)">2.4M</text>
<text x="287.4" y="186.3" transform="rotate(-90 287.4 186.3)">VD19</text>
<text x="295.4" y="188.6" transform="rotate(-90 295.4 188.6)">C48</text>
<text x="363.2" y="187.2">XT2</text>
<text x="165.5" y="194.3" transform="rotate(-90 165.5 194.3)">R61</text>
<text x="167.9" y="192.9" transform="rotate(-90 167.9 192.9)">10K</text>
<text x="192.5" y="194.3" transform="rotate(-90 192.5 194.3)">R52</text>
<text x="194.8" y="192.6" transform="rotate(-90 194.8 192.6)">10K</text>
<text x="265" y="192.3">R32</text>
<text x="267.8" y="194.6">10</text>
<text x="310.4" y="192.3">R66</text>
<text x="311.2" y="194.6">120K</text>
<text x="326.3" y="194.8">R67</text>
<text x="327.1" y="197.1">120K</text>
<text x="167.4" y="200.9">DA23</text>
<text x="237.6" y="201.5">Q5</text>
<text x="287.4" y="202.2" transform="rotate(-90 287.4 202.2)">VD18</text>
<text x="267.3" y="209.6" transform="rotate(-90 267.3 209.6)">100</text>
<text x="276" y="204.3">P13</text>
<text x="295.4" y="204.5" transform="rotate(-90 295.4 204.5)">C49</text>
<text x="85.6" y="215.6">DD5</text>
<text x="137.3" y="212.7" transform="rotate(-90 137.3 212.7)">R59</text>
<text x="139.7" y="211.3" transform="rotate(-90 139.7 211.3)">15K</text>
<text x="142.2" y="212.7" transform="rotate(-90 142.2 212.7)">R60</text>
<text x="144.6" y="211.8" transform="rotate(-90 144.6 211.8)">5.1K</text>
<text x="204.8" y="210.7">R55</text>
<text x="205.3" y="213.1">100K</text>
<text x="208.1" y="215.2">C44</text>
<text x="250.2" y="210.7">R63</text>
<text x="251.3" y="213">2.4M</text>
<text x="265" y="211.5" transform="rotate(-90 265 211.5)">R42</text>
<text x="276" y="211.7">P12</text>
<text x="338.3" y="211.5" transform="rotate(-90 338.3 211.5)">P10</text>
<text x="44" y="216.9">R14</text>
<text x="44" y="220.6">R19</text>
<text x="46" y="219.2">100</text>
<text x="124.7" y="220.1">C39</text>
<text x="276" y="220.3">P11</text>
<text x="44" y="224.2">R20</text>
<text x="44" y="227.9">R21</text>
<text x="46" y="222.9">100</text>
<text x="46" y="226.5">100</text>
<text x="202.1" y="226.8" transform="rotate(-90 202.1 226.8)">P5</text>
<text x="250" y="227.8" transform="rotate(-90 250 227.8)">C43</text>
<text x="44" y="232.8">R26</text>
<text x="46" y="230.2">100</text>
<text x="134.9" y="230.4">R41</text>
<text x="136.8" y="232.7">100</text>
<text x="161.9" y="230.3">R51</text>
<text x="163.3" y="232.7">10K</text>
<text x="176.6" y="230.3">R50</text>
<text x="178.1" y="232.7">10K</text>
<text x="198.6" y="231.1" transform="rotate(-90 198.6 231.1)">R56</text>
<text x="201.1" y="231" transform="rotate(-90 201.1 231)">100M</text>
<text x="219.6" y="231.1" transform="rotate(-90 219.6 231.1)">R49</text>
<text x="221.9" y="229.4" transform="rotate(-90 221.9 229.4)">10K</text>
<text x="224.5" y="231.1" transform="rotate(-90 224.5 231.1)">R48</text>
<text x="226.8" y="229.4" transform="rotate(-90 226.8 229.4)">10K</text>
<text x="231.8" y="231.1" transform="rotate(-90 231.8 231.1)">R31</text>
<text x="234.2" y="228.5" transform="rotate(-90 234.2 228.5)">10</text>
<text x="245.3" y="231.1" transform="rotate(-90 245.3 231.1)">R54</text>
<text x="247.7" y="230.7" transform="rotate(-90 247.7 230.7)">100K</text>
<text x="44" y="236.5">R65</text>
<text x="46" y="235.1">100</text>
<text x="46" y="238.8">100</text>
<text x="222.1" y="239.9">P14</text>
<text x="106.4" y="242.5" transform="rotate(-90 106.4 242.5)">C26</text>
<text x="121.3" y="245.8" transform="rotate(-90 121.3 245.8)">R58</text>
<text x="123.7" y="244.4" transform="rotate(-90 123.7 244.4)">15K</text>
<text x="134.8" y="245.8" transform="rotate(-90 134.8 245.8)">R57</text>
<text x="137.2" y="245.7" transform="rotate(-90 137.2 245.7)">100M</text>
<text x="157.9" y="244.1" transform="rotate(-90 157.9 244.1)">P7</text>
<text x="176.3" y="242.5" transform="rotate(-90 176.3 242.5)">C46</text>
<text x="191.1" y="242.5" transform="rotate(-90 191.1 242.5)">C45</text>
<text x="206.8" y="240.1">100</text>
<text x="211" y="241.4">R39</text>
<text x="233.9" y="242.1">Q6</text>
<text x="245.3" y="245.8" transform="rotate(-90 245.3 245.8)">R40</text>
<text x="247.6" y="243.9" transform="rotate(-90 247.6 243.9)">100</text>
<text x="250.2" y="245.8" transform="rotate(-90 250.2 245.8)">R68</text>
<text x="252.6" y="244.9" transform="rotate(-90 252.6 244.9)">1.8K</text>
<text x="202.1" y="258.8" transform="rotate(-90 202.1 258.8)">P6</text>
</g>
<g font-size="1.4">
<text x="107" y="17">27V</text>
<text x="217.1" y="19.3">96V</text>
<text x="235.4" y="20.1">96V</text>
<text x="235.4" y="25">72V</text>
<text x="248.8" y="26.2">PLS3</text>
<text x="254.8" y="28.2">CN_PLS3</text>
<text x="113.4" y="36">325uH</text>
<text x="115.1" y="31">1</text>
<text x="115.2" y="35.7">4</text>
<text x="124.9" y="35.7">3</text>
<text x="124.9" y="31.3">2</text>
<text x="193" y="33.9" transform="rotate(-90 193 33.9)">10uF 50V</text>
<text x="209.9" y="31.9" transform="rotate(-90 209.9 31.9)">PMEG6030ELP</text>
<text x="217.1" y="34">72V</text>
<text x="109.5" y="38.8" transform="rotate(-90 109.5 38.8)">10uF 50V</text>
<text x="136.5" y="38.8" transform="rotate(-90 136.5 38.8)">10uF 50V</text>
<text x="248.8" y="39.8">PLS3</text>
<text x="254.8" y="41.7">CN_PLS3</text>
<text x="131.9" y="43.8">ON</text>
<text x="160.2" y="47.1">TVN5-2425WI</text>
<text x="209.9" y="47.9" transform="rotate(-90 209.9 47.9)">PMEG6030ELP</text>
<text x="241.5" y="44.3">GND</text>
<text x="106.7" y="48.4">-27V</text>
<text x="160.2" y="50.4">TVN5-2425WI</text>
<text x="193" y="48.6" transform="rotate(-90 193 48.6)">10uF 50V</text>
<text x="157.7" y="57.8">GNDP</text>
<text x="172.5" y="57.8">GNDP</text>
<text x="303.4" y="59.8">4V</text>
<text x="107" y="62.4">27V</text>
<text x="212.4" y="65.9" transform="rotate(-90 212.4 65.9)">5V</text>
<text x="238.5" y="71.5" transform="rotate(-90 238.5 71.5)">GND</text>
<text x="115.1" y="76.4">1</text>
<text x="124.9" y="76.7">2</text>
<text x="209.9" y="77.3" transform="rotate(-90 209.9 77.3)">PMEG6030ELP</text>
<text x="257" y="77.8">LT1761IS5-SD</text>
<text x="296" y="75.6" transform="rotate(-90 296 75.6)">10uF 25V</text>
<text x="113.4" y="81.4">325uH</text>
<text x="115.2" y="81.1">4</text>
<text x="124.9" y="81.1">3</text>
<text x="193" y="79.3" transform="rotate(-90 193 79.3)">10uF 50V</text>
<text x="258.2" y="81.1">SOT23_5P</text>
<text x="109.5" y="84.2" transform="rotate(-90 109.5 84.2)">10uF 50V</text>
<text x="136.5" y="84.2" transform="rotate(-90 136.5 84.2)">10uF 50V</text>
<text x="106.7" y="93.9">-27V</text>
<text x="160.2" y="92.5">TVN5-2425WI</text>
<text x="160.2" y="95.8">TVN5-2425WI</text>
<text x="193" y="94" transform="rotate(-90 193 94)">10uF 50V</text>
<text x="209.9" y="92" transform="rotate(-90 209.9 92)">PMEG6030ELP</text>
<text x="231" y="94" transform="rotate(-90 231 94)">10uF 50V</text>
<text x="157.7" y="103.2">GNDP</text>
<text x="172.5" y="103.2">GNDP</text>
<text x="204.7" y="105.6">GND</text>
<text x="131.5" y="112.5" transform="rotate(-90 131.5 112.5)">CN_HDR_1x0m9</text>
<text x="146.2" y="112.5" transform="rotate(-90 146.2 112.5)">CN_HDR_1x0m9</text>
<text x="117.6" y="119.5">96V</text>
<text x="129.2" y="114.5" transform="rotate(-90 129.2 114.5)">METAL HOLE-0.9 D1.4</text>
<text x="143.9" y="114.5" transform="rotate(-90 143.9 114.5)">METAL HOLE-0.9 D1.4</text>
<text x="139.8" y="121">MURS360T3</text>
<text x="172.3" y="125.4">BZV55</text>
<text x="155.6" y="137.5">GND</text>
<text x="158.6" y="134.5" transform="rotate(-90 158.6 134.5)">1uF 250V</text>
<text x="190.9" y="142.3">SOT223_2u4</text>
<text x="189.6" y="146.3">PZTA92T1G</text>
<text x="224" y="148.1">SOT223_2u4</text>
<text x="222.7" y="153.5">PZTA42T1G</text>
<text x="202.8" y="158.7">METAL HOLE-0.9 D1.4</text>
<text x="203.5" y="162">CN_HDR_1x0m9</text>
<text x="179.9" y="162.2">CN_HDR_1x0m9</text>
<text x="181.9" y="163.9">METAL HOLE-0.9 D1.4</text>
<text x="239.1" y="167.6">KSC5502D</text>
<text x="271.4" y="164.3" transform="rotate(-90 271.4 164.3)">CN_HDR_1x2</text>
<text x="164.2" y="173.2">GND</text>
<text x="212.8" y="173.3">BZV55</text>
<text x="220.3" y="172">DPAK_TO252</text>
<text x="269.4" y="169" transform="rotate(-90 269.4 169)">PLS-2</text>
<text x="148.3" y="175.7">GND</text>
<text x="196.6" y="175.8" transform="rotate(-90 196.6 175.8)">GND</text>
<text x="212.4" y="179.4">BAS521</text>
<text x="178.6" y="180.5">330pF</text>
<text x="315.6" y="183.6" transform="rotate(-90 315.6 183.6)">CN_HDR_1x0m9</text>
<text x="329.1" y="183.6" transform="rotate(-90 329.1 183.6)">CN_HDR_1x0m9</text>
<text x="211" y="191.7">MURS360T3</text>
<text x="290.9" y="190.2" transform="rotate(-90 290.9 190.2)">MURS360T3</text>
<text x="304.6" y="189.1">METAL HOLE-0.9 D1.4</text>
<text x="318.1" y="189.1">METAL HOLE-0.9 D1.4</text>
<text x="341.9" y="189.9">+50</text>
<text x="350.7" y="189.9">+50</text>
<text x="122.6" y="194.4">4V</text>
<text x="125.9" y="195.9">PMEG3010EJ</text>
<text x="148.6" y="195.9">BAS521</text>
<text x="151.2" y="194.6" transform="rotate(-90 151.2 194.6)">10uF 25V</text>
<text x="172.1" y="194.6" transform="rotate(-90 172.1 194.6)">10uF 25V</text>
<text x="297.3" y="193" transform="rotate(-90 297.3 193)">470nF 250V</text>
<text x="341.1" y="192.3">UprY</text>
<text x="341.1" y="194.8">UprX</text>
<text x="342.2" y="197.2">-50</text>
<text x="350.7" y="192.3">UprY</text>
<text x="350.7" y="194.8">UprX</text>
<text x="350.7" y="197.2">-50</text>
<text x="239.1" y="203.2">KSC5502D</text>
<text x="354.7" y="199.3">PLS_4R</text>
<text x="361" y="201.5">CN_PLS_4R</text>
<text x="236.3" y="207.6">DPAK_TO252</text>
<text x="290.9" y="206.2" transform="rotate(-90 290.9 206.2)">MURS360T3</text>
<text x="297.3" y="208.9" transform="rotate(-90 297.3 208.9)">470nF 250V</text>
<text x="34.1" y="210.9">UDF</text>
<text x="272.2" y="211.1">CN_HDR_1x0m9</text>
<text x="273.9" y="212.7">METAL HOLE-0.9 D1.4</text>
<text x="334" y="214">METAL HOLE-0.9 D1.4</text>
<text x="345" y="215.6" transform="rotate(-90 345 215.6)">CN_HDR_1x0m9</text>
<text x="36.5" y="216.9">CSA</text>
<text x="36.5" y="220.5">CSB</text>
<text x="140.9" y="216.1">GND</text>
<text x="205.6" y="217.3">100pF</text>
<text x="272.2" y="218.4">CN_HDR_1x0m9</text>
<text x="273.9" y="220.1">METAL HOLE-0.9 D1.4</text>
<text x="293.6" y="216.3" transform="rotate(-90 293.6 216.3)">GND</text>
<text x="36.5" y="224.2">SCA</text>
<text x="36.5" y="227.9">SCB</text>
<text x="110.7" y="227.5" transform="rotate(-90 110.7 227.5)">GND</text>
<text x="121.1" y="222.2">10uF 25V</text>
<text x="164.5" y="223.8">AD8629TRZ-EP</text>
<text x="168.1" y="227.1">SO8</text>
<text x="187.5" y="227.1">GND</text>
<text x="272.2" y="227">CN_HDR_1x0m9</text>
<text x="36.5" y="232.8">SDA</text>
<text x="83" y="233.7">DAC121S101</text>
<text x="115.6" y="230.4">4V</text>
<text x="208.8" y="231.5" transform="rotate(-90 208.8 231.5)">CN_HDR_1x0m9</text>
<text x="251.9" y="231" transform="rotate(-90 251.9 231)">1uF 50V</text>
<text x="273.9" y="228.7">METAL HOLE-0.9 D1.4</text>
<text x="36.5" y="236.5">SDB</text>
<text x="83.2" y="236.9">R_PDSO_G6</text>
<text x="197.9" y="236.9">METAL HOLE-0.9 D1.4</text>
<text x="235" y="239.3">SOT223</text>
<text x="108.3" y="245" transform="rotate(-90 108.3 245)">100nF</text>
<text x="178.2" y="244.7" transform="rotate(-90 178.2 244.7)">22nF</text>
<text x="193" y="244.7" transform="rotate(-90 193 244.7)">22nF</text>
<text x="213.8" y="244.6">METAL HOLE-0.9 D1.4</text>
<text x="218.2" y="243">CN_HDR_1x0m9</text>
<text x="234.4" y="243.3">BCP53-16</text>
<text x="105.3" y="249.2">GND</text>
<text x="120" y="249.2">GND</text>
<text x="133.5" y="249.2">GND</text>
<text x="153.7" y="247.1">METAL HOLE-0.9 D1.4</text>
<text x="164.6" y="248.7" transform="rotate(-90 164.6 248.7)">CN_HDR_1x0m9</text>
<text x="244" y="251.7">GND</text>
<text x="197.8" y="261.9">METAL HOLE-0.9 D1.4</text>
<text x="208.8" y="263.4" transform="rotate(-90 208.8 263.4)">CN_HDR_1x0m9</text>
</g>
<g font-size="1.2">
<text x="192.9" y="26" transform="rotate(-90 192.9 26)">C1210R</text>
<text x="200.3" y="24.3" transform="rotate(-90 200.3 24.3)">R1206</text>
<text x="109.3" y="31.2" transform="rotate(-90 109.3 31.2)">C1210R</text>
<text x="136.5" y="30.9" transform="rotate(-90 136.5 30.9)">C1210R</text>
<text x="208.4" y="32.9" transform="rotate(-90 208.4 32.9)">SOD128</text>
<text x="121.4" y="36">Choke TRACO</text>
<text x="192.9" y="40.7" transform="rotate(-90 192.9 40.7)">C1210R</text>
<text x="200.3" y="39" transform="rotate(-90 200.3 39)">R1206</text>
<text x="208.4" y="48.9" transform="rotate(-90 208.4 48.9)">SOD128</text>
<text x="286.2" y="64.8" transform="rotate(-90 286.2 64.8)">R0402R</text>
<text x="291.1" y="64.8" transform="rotate(-90 291.1 64.8)">R0402R</text>
<text x="192.9" y="71.4" transform="rotate(-90 192.9 71.4)">C1210R</text>
<text x="200.3" y="69.7" transform="rotate(-90 200.3 69.7)">R1206</text>
<text x="227.4" y="66.3">R1206</text>
<text x="239.7" y="66.3">R1206</text>
<text x="296" y="66.5" transform="rotate(-90 296 66.5)">C1206R</text>
<text x="109.3" y="76.6" transform="rotate(-90 109.3 76.6)">C1210R</text>
<text x="136.5" y="76.3" transform="rotate(-90 136.5 76.3)">C1210R</text>
<text x="121.4" y="81.4">Choke TRACO</text>
<text x="208.4" y="78.3" transform="rotate(-90 208.4 78.3)">SOD128</text>
<text x="218.9" y="81">R1206</text>
<text x="286.2" y="82" transform="rotate(-90 286.2 82)">R0402R</text>
<text x="192.9" y="86.1" transform="rotate(-90 192.9 86.1)">C1210R</text>
<text x="200.3" y="84.4" transform="rotate(-90 200.3 84.4)">R1206</text>
<text x="231" y="86.1" transform="rotate(-90 231 86.1)">C1210R</text>
<text x="238.4" y="84.4" transform="rotate(-90 238.4 84.4)">R0805</text>
<text x="208.4" y="93.1" transform="rotate(-90 208.4 93.1)">SOD128</text>
<text x="137.8" y="120.3">R1206</text>
<text x="147.3" y="122.3">CASE403</text>
<text x="158.6" y="125.4" transform="rotate(-90 158.6 125.4)">C2220R</text>
<text x="165.9" y="129.8">SOD80C</text>
<text x="177" y="131.1" transform="rotate(-90 177 131.1)">R1206</text>
<text x="181.8" y="131.1" transform="rotate(-90 181.8 131.1)">R1206</text>
<text x="189.3" y="126.2" transform="rotate(-90 189.3 126.2)">R1206</text>
<text x="194.2" y="126.2" transform="rotate(-90 194.2 126.2)">R1206</text>
<text x="199.1" y="126.2" transform="rotate(-90 199.1 126.2)">R1206</text>
<text x="177" y="143.3" transform="rotate(-90 177 143.3)">R1206</text>
<text x="199.1" y="138.4" transform="rotate(-90 199.1 138.4)">R1206</text>
<text x="211.5" y="149.7">R0805</text>
<text x="158.7" y="154.6">R0805</text>
<text x="222.3" y="158.1" transform="rotate(-90 222.3 158.1)">R0805</text>
<text x="193.1" y="169.4">R1206</text>
<text x="211.5" y="169.4">R0805</text>
<text x="188.2" y="175.5">R0805</text>
<text x="206.4" y="177.7">SOD80C</text>
<text x="222.4" y="177.7" transform="rotate(-90 222.4 177.7)">R0805</text>
<text x="233.5" y="177.7" transform="rotate(-90 233.5 177.7)">R1206</text>
<text x="151.4" y="185.6" transform="rotate(-90 151.4 185.6)">C1206R</text>
<text x="167.2" y="183.8" transform="rotate(-90 167.2 183.8)">R1206</text>
<text x="172.2" y="185.6" transform="rotate(-90 172.2 185.6)">C1206R</text>
<text x="186.4" y="180.5">C0805R</text>
<text x="194.1" y="183.8" transform="rotate(-90 194.1 183.8)">R0805</text>
<text x="206.5" y="183.8">SOD523</text>
<text x="284.9" y="181.4" transform="rotate(-90 284.9 181.4)">R1206</text>
<text x="297.3" y="183.1" transform="rotate(-90 297.3 183.1)">C1812R</text>
<text x="211.5" y="187.8">R0805</text>
<text x="293.1" y="186.7" transform="rotate(-90 293.1 186.7)">CASE403</text>
<text x="133.7" y="197.2">SOD323F</text>
<text x="155" y="197.2">SOD523</text>
<text x="206.2" y="196.1">CASE403</text>
<text x="275.3" y="193.9">R1206</text>
<text x="320.7" y="193.9">R1206</text>
<text x="336.7" y="196.4">R1206</text>
<text x="138.9" y="202.2" transform="rotate(-90 138.9 202.2)">R0805</text>
<text x="143.9" y="202.2" transform="rotate(-90 143.9 202.2)">R1206</text>
<text x="266.5" y="201" transform="rotate(-90 266.5 201)">R0805</text>
<text x="293.1" y="202.6" transform="rotate(-90 293.1 202.6)">CASE403</text>
<text x="297.3" y="199.1" transform="rotate(-90 297.3 199.1)">C1812R</text>
<text x="215.2" y="212.4">R1206</text>
<text x="260.6" y="212.3">R1206</text>
<text x="54.4" y="218.4">R0402R</text>
<text x="200.3" y="220.7" transform="rotate(-90 200.3 220.7)">R0805</text>
<text x="213.5" y="217.5">C0805R</text>
<text x="221.1" y="220.7" transform="rotate(-90 221.1 220.7)">R0805</text>
<text x="226" y="220.7" transform="rotate(-90 226 220.7)">R0805</text>
<text x="233.5" y="220.7" transform="rotate(-90 233.5 220.7)">R1206</text>
<text x="246.9" y="220.7" transform="rotate(-90 246.9 220.7)">R1206</text>
<text x="54.4" y="222.1">R0402R</text>
<text x="54.4" y="225.8">R0402R</text>
<text x="130" y="222.4">C1206R</text>
<text x="251.9" y="222.4" transform="rotate(-90 251.9 222.4)">C1206R</text>
<text x="54.4" y="229.5">R0402R</text>
<text x="145.2" y="231.9">R0805</text>
<text x="172.2" y="232.1">R0805</text>
<text x="186.9" y="232.1">R0805</text>
<text x="54.4" y="234.4">R0402R</text>
<text x="54.4" y="238.1">R0402R</text>
<text x="108.3" y="237.1" transform="rotate(-90 108.3 237.1)">C0603R</text>
<text x="123" y="235.4" transform="rotate(-90 123 235.4)">R0805</text>
<text x="136.5" y="235.4" transform="rotate(-90 136.5 235.4)">R0805</text>
<text x="178.2" y="237.1" transform="rotate(-90 178.2 237.1)">C0805R</text>
<text x="192.9" y="237.1" transform="rotate(-90 192.9 237.1)">C0805R</text>
<text x="215.2" y="239.3">R0805</text>
<text x="246.9" y="235.4" transform="rotate(-90 246.9 235.4)">R1206</text>
<text x="251.9" y="235.4" transform="rotate(-90 251.9 235.4)">R1206</text>
</g>
</svg>
